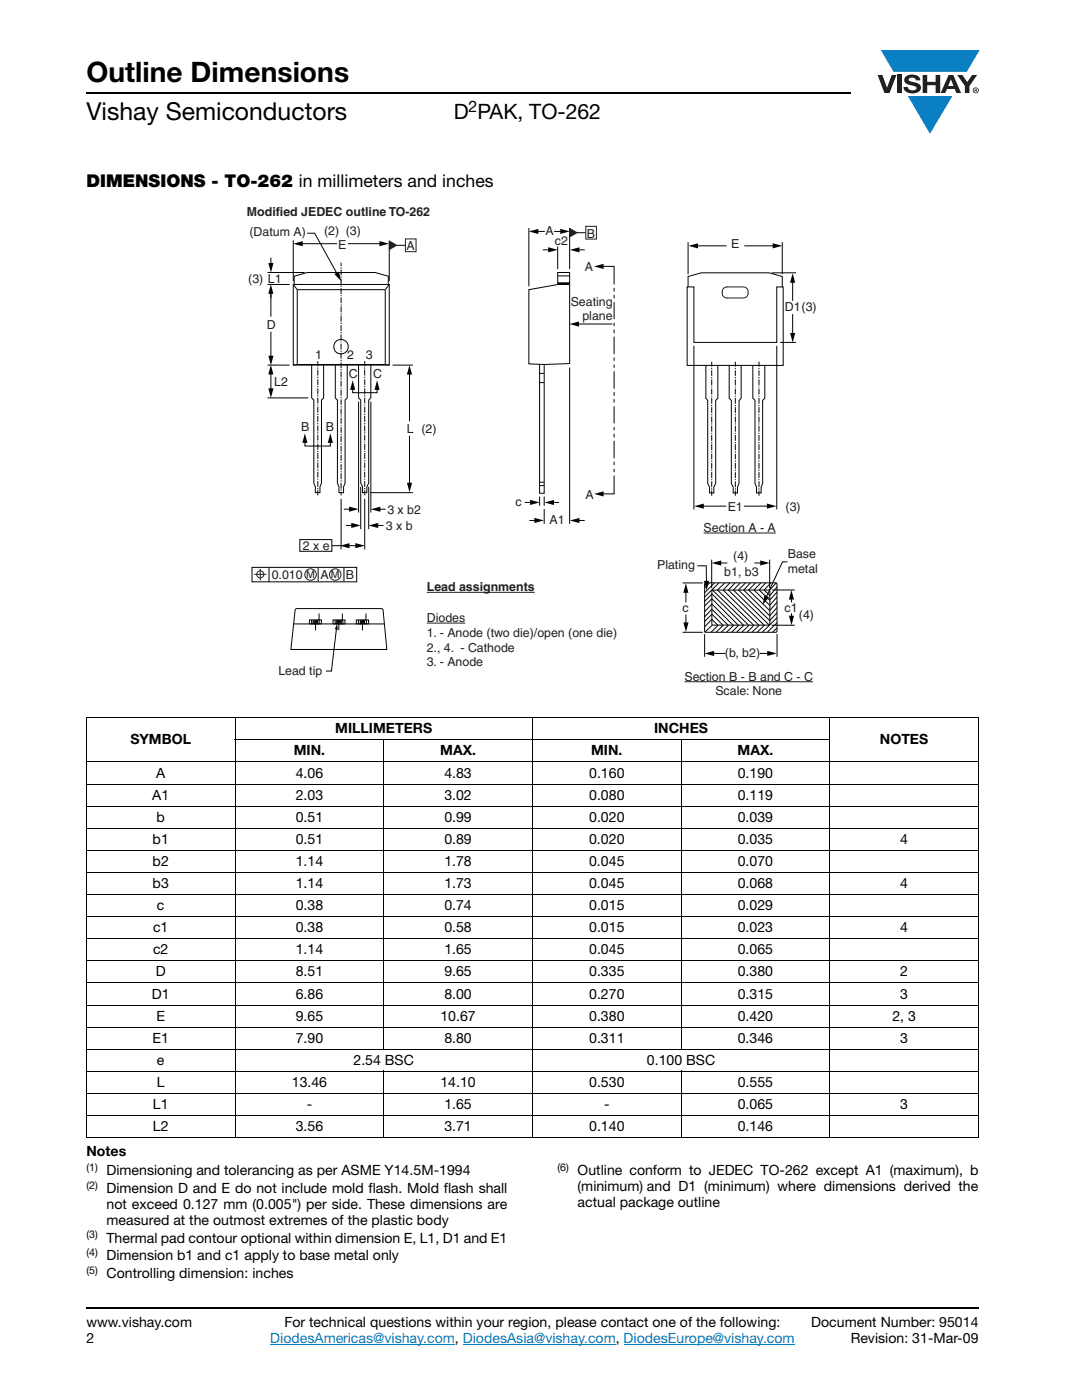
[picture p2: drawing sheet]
<svg xmlns="http://www.w3.org/2000/svg" width="216mm" height="279mm" viewBox="0 0 216 279" stroke-linecap="round" stroke-linejoin="round" font-family="sans-serif">
<g fill="#0a7fc3">
<path d="M175.8 10h19.7l-2.6 4.4h-1.1h-13.5z"/>
<path d="M181.2 19.2h8.8l-4.4 7.5z"/>
</g>
<g fill="#231f20">
<path d="M175.1 15h1l.9 2.5 .9-2.5h1l-1.4 3.6h-1z"/>
<path d="M179 15h.9v3.6h-.9z"/>
<path d="M180.8 15.3a2.1 2.1 0 0 1 2.7 .3l.1 .4h-.8a.79 .79 0 0 0-.7-.5 .79 .79 0 0 0-.8 .4l.2 .3 1 .2a1.08 1.08 0 0 1 1.3 1.1 1.08 1.08 0 0 1-1.1 1.1 1.73 1.73 0 0 1-2.4-1.2h.9a.96 .96 0 0 0 .8 .6 .96 .96 0 0 0 .9-.4 1.31 1.31 0 0 0-1.2-.6 1.03 1.03 0 0 1-1.1-.6 1.03 1.03 0 0 1 .2-1.1z"/>
<path d="M184.1 15h.9v1.3h1.7v-1.3h.9v3.6h-.9v-1.6h-1.7v1.6h-.9z"/>
<path d="M191 15h1l1 1.4 1-1.4h1l-1.6 2.2v1.4h-.9v-1.4z"/>
<path d="M189.7 15.8l.6 1.4h-1.1zM189.3 15l-1.6 3.6h.9l.4-.8h1.5l.3 .8h1l-1.6-3.6z"/>
<path d="M194.2 18a.5 .5 0 0 1 1 0 .5 .5 0 0 1-1 0zM194.1 18a.6 .6 0 0 0 1.2 0 .6 .6 0 0 0-1.2 0z"/>
<path d="M194.6 17.8h.2v.2h-.2zM194.5 17.7v.7h.1v-.3l.4 .3-.2-.3 .2-.2-.1-.2z"/>
</g>
<path d="M53.9 268.3h36.9M92.4 268.3h30.5M124.4 268.3h34.2" fill="none" stroke="#007ec4" stroke-width=".2"/>
<path d="M17.3 18.6h152.5M17.3 261h178" fill="none" stroke="#000" stroke-width=".36"/>
<g fill="none" stroke="#000" stroke-width=".2">
<path d="M17.2 143.3h178.1M17.2 152.1h178.1M17.2 156.5h178.1M17.3 143.3v83.6M46.8 147.7h118.9M46.9 143.2v83.9M76.6 147.6v61.9M106.3 143.2v83.9M135.9 147.6v61.9M165.6 143.2v83.9M195.3 143.3v83.6M17.2 160.9h178.1"/>
<path d="M17.2 165.3h178.1M17.2 169.7h178.1M17.2 174.1h178.1M17.2 178.5h178.1M17.2 182.9h178.1M17.2 187.3h178.1M17.2 191.7h178.1M17.2 196.2h178.1M17.2 200.6h178.1M17.2 205h178.1M17.2 209.4h178.1M17.2 213.8h178.1"/>
<path d="M17.2 218.2h178.1M76.6 213.7v13.4M135.9 213.7v13.4M17.2 222.6h178.1M17.2 227h178.1"/>
</g>
<path d="M49.3 41h113.9v98.3h-113.9z" fill="#fff"/>
<path d="M139.2 112.9h1.7l.1 3.4" fill="none" stroke="#020303" stroke-width=".2"/>
<path d="M140.5 115.9h1l-.5 1.9z" fill="#020303"/>
<path d="M157.1 112.1h-1l-3.3 7.2" fill="none" stroke="#020303" stroke-width=".2"/>
<path d="M152.5 118.7l1 .5-1.3 1.5z" fill="#020303"/>
<path d="M157.9 119.3v.9" fill="none" stroke="#020303" stroke-width=".2"/>
<path d="M157.9 117.7l.5 2h-1z" fill="#020303"/>
<path d="M157.9 122.4v.8" fill="none" stroke="#020303" stroke-width=".2"/>
<path d="M157.4 122.9h1l-.5 1.9z" fill="#020303"/>
<path d="M154.1 117.7h4.5M136.9 122.6v2M153.9 124.8h4.7" fill="none" stroke="#020303" stroke-width=".2"/>
<path d="M136.4 124.2h1l-.5 1.9z" fill="#020303"/>
<path d="M136.9 118v2.2" fill="none" stroke="#020303" stroke-width=".2"/>
<path d="M136.9 116.4l.5 1.9h-1.1z" fill="#020303"/>
<path d="M136.2 116.3h4M136.2 126.2h4M151.6 130.4h1.8" fill="none" stroke="#020303" stroke-width=".2"/>
<path d="M153.1 129.9l1.9 .5-1.9 .5z" fill="#020303"/>
<path d="M142.1 130.4h2.6" fill="none" stroke="#020303" stroke-width=".2"/>
<path d="M140.6 130.4l1.9-.5v1z" fill="#020303"/>
<g fill="none" stroke="#020303" stroke-width=".2">
<path d="M141.6 116.3l-1 1M142 119.5l-1.4 1.4M142 118.5l6.4 6.3M142 119.5l5.3 5.3M142.1 118.6l-1.5 1.4M142.2 117.7l7.2 7.1M142.6 116.3l-2 2M143.2 117.7l7.2 7.1M143.5 116.3l-2.9 2.9M144.3 117.7l7.1 7.1M144.6 116.3l-1.5 1.5M145.3 117.7l7.2 7.1"/>
<path d="M145.6 116.3l-1.3 1.4M146.3 117.7l7.2 7M146.7 116.3l-1.4 1.4M147.7 116.3l-1.4 1.4M148.4 117.7l5.2 5.2M148.7 116.3l-1.3 1.4 6.2 6.2 1.5-1.6M149.4 117.7l4.2 4.1M149.7 116.3l-1.3 1.4M150.5 112.4h1.5M150.8 116.3l-1.4 1.4M151.8 116.3l-1.4 1.4 3.2 3.1 1.5-1.6M152.8 116.3l-1.3 1.4 2.1 2.1 1.5-1.6"/>
<path d="M153.8 116.3l-1.3 1.4 1.1 1.1M154.9 116.3l-1.3 1.5M155.1 117.1l-1.5 1.8M140.6 126.6v4.5M142 123.6l-1.4 1.5M142 122.6l-1.4 1.4M142 121.6l-1.4 1.5M142 120.6l-1.4 1.5M142 120.5l4.3 4.3M142 123.6l1.2 1.2M142 121.5l3.3 3.3M142 122.5l2.3 2.3"/>
<path d="M142.1 124.8l-1.5 1.4M143.3 124.8l-1.4 1.4M144.3 124.8l-1.4 1.4M145.4 124.8l-1.5 1.4M146.4 124.8l-1.5 1.4M147.4 124.8l-1.4 1.4M148.4 124.8l-1.4 1.4M149.5 124.8l-1.5 1.4M150.5 124.8l-1.5 1.4M151.5 124.8l-1.5 1.4M152.5 124.8l-1.4 1.4M155.1 120.2l-1.5 1.6"/>
<path d="M155.1 124.3l-2 1.9M155.1 125.3l-1 .9M155.1 123.3l-3 2.9M155.1 126.6v4.5M155.1 121.2l-1.5 1.7"/>
</g>
<path d="M151.7 111.8l1.9 .6-1.9 .5z" fill="#020303"/>
<path d="M143.6 112.4h1.5" fill="none" stroke="#020303" stroke-width=".2"/>
<path d="M142 112.4l1.9-.5v1z" fill="#020303"/>
<g fill="none" stroke="#020303" stroke-width=".2">
<path d="M137.1 57.3h1.4v11h16.5v-11h1.3v15.6h-19.2zM137.3 57.3v-2.1l2.6-.8h13.6l2.6 .8v2.1M148.5 49.1h6M140.8 72.9v6.6l.4 .4v16.6l.4 .7v1.2h.8v-1.2l.4-.7v-16.6l.4-.4v-6.6M142 72.2v1M142 73.4v.3M142 73.9v1.1M142 75.3v.2M142 75.7v1.2M142 77.1v.2M142 77.6v1.1M142 79v.2"/>
<path d="M142 79.4v1.2M145.5 72.9v6.6l.4 .4v16.6l.4 .7v1.2h.9v-1.2l.3-.7v-16.5l.4-.5v-6.6M146.7 72.2v1M146.7 73.4v.3M146.7 73.9v1.1M146.7 75.3v.2M146.7 75.7v1.2M146.7 77.1v.2M146.7 77.6v1.1M146.7 79v.2M146.7 79.4v1.2M150.2 72.9v6.6l.4 .4v16.6l.4 .7v1.2h.9v-1.2l.3-.7v-16.6l.4-.4v-6.6"/>
<path d="M151.4 72.2v1M151.4 73.4v.3M151.4 73.9v1.1M151.4 75.3v.2M151.4 75.7v1.2M151.4 77.1v.2M151.4 77.6v1.1M151.4 79v.2M151.4 79.4v1.2M142 80.8v.3M142 81.2v1.2M142 82.7v.2"/>
<path d="M142 83.1v1.2M142 84.5v.2M142 85v1.1M142 86.4v.2M142 86.8v1.2M142 88.2v.3M142 88.7v1.1M142 90.1v.2M142 90.5v1.1M142 91.9v.2M142 92.4v1.1M142 93.7v.3"/>
<path d="M142 94.2v1.2M142 95.6v.2M142 96.1v1.1M142 97.5v.2M142 97.9v1M146.7 80.8v.3M146.7 81.2v1.2M146.7 82.7v.2M146.7 83.1v1.2M146.7 84.5v.2M146.7 85v1.1M146.7 86.4v.2"/>
<path d="M146.7 86.8v1.2M146.7 88.2v.3M146.7 88.7v1.1M146.7 90.1v.2M146.7 90.5v1.1M146.7 91.9v.2M146.7 92.4v1.1M146.7 93.7v.3M146.7 94.2v1.2M146.7 95.6v.2M146.7 96.1v1.1M146.7 97.5v.2"/>
<path d="M146.7 97.9v1M151.4 80.8v.3M151.4 81.2v1.2M151.4 82.7v.2M151.4 83.1v1.2M151.4 84.5v.2M151.4 85v1.1M151.4 86.4v.2M151.4 86.8v1.2M151.4 88.2v.3M151.4 88.7v1.1M151.4 90.1v.2"/>
<path d="M151.4 90.5v1.1M151.4 91.9v.2M151.4 92.4v1.1M151.4 93.7v.3M151.4 94.2v1.2M151.4 95.6v.2M151.4 96.1v1.1M151.4 97.5v.2M151.4 97.9v1M140.7 116.3l14.3 .1v9.4l-.1 .4h-14.2zM142 111.7v5.7M142.1 117.8h11.5v6.9h-11.5z"/>
<path d="M153.6 111.7v5.7"/>
</g>
<path d="M140.4 106.4h14.4zM136.6 136.1h25.6z" fill="none" stroke="#231f20" stroke-width=".2"/>
<path d="M154.2 48.5l1.9 .6-1.9 .5z" fill="#020303"/>
<path d="M138.9 49.1h6.1" fill="none" stroke="#020303" stroke-width=".2"/>
<path d="M137.4 49.1l1.9-.5v1z" fill="#020303"/>
<path d="M137.3 48.3v6.4M156.1 48.3v6.4M148.4 101h5" fill="none" stroke="#020303" stroke-width=".2"/>
<path d="M153 100.5l1.9 .5-1.9 .5z" fill="#020303"/>
<path d="M140.1 101h4.8" fill="none" stroke="#020303" stroke-width=".2"/>
<path d="M138.5 101l1.9-.5v1z" fill="#020303"/>
<path d="M158.2 56.1v4M138.5 69v32.7M155 69v32.7" fill="none" stroke="#020303" stroke-width=".2"/>
<path d="M158.2 54.5l.5 1.9h-1.1z" fill="#020303"/>
<path d="M158.2 62.7v4.1" fill="none" stroke="#020303" stroke-width=".2"/>
<path d="M157.7 66.5h1l-.5 1.9z" fill="#020303"/>
<g fill="none" stroke="#020303" stroke-width=".2">
<path d="M111.3 56.8v-2.4h2.4v2.4M111.3 56.5h2.4M111.3 55.1h2.4M113.7 56.8h-2.4l-5.8 1v14.8l3.1 .1M113.7 56.8v15.8l-5.1 .1M154 54.4h4.8M107.7 72.7v25.7h.9v-25.7M107.7 76.4h.9M107.7 74.5h.9M115.2 64.7h7M155.7 68.3h3.1M107.7 96.9h.9"/>
<path d="M107.7 96.2h.9"/>
</g>
<path d="M113.6 64.7l1.9-.5v1z" fill="#020303"/>
<path d="M107.1 46.2h1.6" fill="none" stroke="#020303" stroke-width=".2"/>
<path d="M105.5 46.2l1.9-.5v1z" fill="#020303"/>
<path d="M110.6 46.2h1.5" fill="none" stroke="#020303" stroke-width=".2"/>
<path d="M111.8 45.7l1.9 .5-1.9 .5z" fill="#020303"/>
<path d="M105.5 45.5v11.6M113.7 45.5v8.2M105.6 103.9h1.4" fill="none" stroke="#020303" stroke-width=".2"/>
<path d="M106.6 103.4l1.9 .5-1.9 .5z" fill="#020303"/>
<path d="M115.3 103.9h1.4" fill="none" stroke="#020303" stroke-width=".2"/>
<path d="M113.7 103.9l1.9-.5v1z" fill="#020303"/>
<path d="M113.7 73.3v31.2M104.7 100.3h1.4M108.6 101.6v2.9" fill="none" stroke="#020303" stroke-width=".2"/>
<path d="M105.8 99.8l1.9 .5-1.9 .5z" fill="#020303"/>
<path d="M110.2 100.3h1.3" fill="none" stroke="#020303" stroke-width=".2"/>
<path d="M108.6 100.3l1.9-.5v1z" fill="#020303"/>
<path d="M115.3 49.9h1.4M107.7 99.1v1.8M108.6 99.1v1.8" fill="none" stroke="#020303" stroke-width=".2"/>
<path d="M113.7 49.9l1.9-.5v1z" fill="#020303"/>
<path d="M108.3 49.9h1.4" fill="none" stroke="#020303" stroke-width=".2"/>
<path d="M109.4 49.3l1.9 .6-1.9 .5z" fill="#020303"/>
<path d="M111.3 49.2v4.5M122.5 94.9v3.7h-2.4" fill="none" stroke="#020303" stroke-width=".2"/>
<path d="M118.5 98.6l1.9-.5v1z" fill="#020303"/>
<g fill="none" stroke="#020303" stroke-width=".2">
<path d="M120.1 53.2h2.4v3.6M122.5 57.4v.8M122.5 58.9v.6M122.5 60.3v3.4M122.5 64.4v.7M122.5 65.8v.7M122.5 67.2v3.5M122.5 71.3v.7M122.5 72.7v.7M122.5 74.1v3.5M122.5 78.2v.8M122.5 79.7v.6"/>
<path d="M122.5 81.1v3.4M122.5 85.2v.7M122.5 86.6v.7M122.5 88v3.5M122.5 92.1v.7M122.5 93.5v.7"/>
</g>
<path d="M118.5 53.2l1.9-.5v1z" fill="#020303"/>
<path d="M115.1 46.4h1.8" fill="none" stroke="#020303" stroke-width=".2"/>
<path d="M116.9 45.2h2.1v2.5h-2.1z" fill="none" stroke="#231f20" stroke-width=".2"/>
<path d="M113.6 45.4l1.7 1-1.7 1z" fill="#231f20"/>
<g fill="none" stroke="#020303" stroke-width=".2">
<path d="M58.6 124.5h18.1M61.7 124.5v-.8h2.4v.8M62.2 123.7v.8M62.5 123.7v.8M62.5 124.5l.9-.8v.8M63 123.7l-.5 .5M63 124v.2M63 124.5v1.3M63.2 123.7l-.7 .7M63.4 124.1l-.4 .4M63.4 123.9l-.7 .6M63.4 124.3l-.3 .2"/>
<path d="M63.4 124.5h.1M63.5 123.7l-.3 .3M63.7 123.7h.1M63.7 122.4v1.4M63.7 123.7v.8M66.5 124.5v-.8h2.3v.8M66.9 123.7v.8M67.1 125.4l-1 8.5h-1.1M67.2 123.7v.8M67.5 123.7l-.3 .3M67.6 123.8l-.4 .5M67.6 124.2l-.3 .3"/>
<path d="M67.6 124v.2M67.6 124.5v1.3M67.9 123.7l-.7 .8M68 123.7l-.1 .1M68.1 124l-.6 .5M68.1 123.8l-.5 .4M68.1 124.2l-.4 .3M68.1 124.4l-.2 .1M68.1 123.7v.8M68.3 122.4v1.4l.1-.1M68.4 123.7v.8M71.1 124.5v-.8h2.4v.8"/>
<path d="M71.5 123.7v.8M71.9 123.7v.8l.8-.8M72.3 123.7l-.4 .4M72.3 124v.2M72.3 124.5v1.3M72.5 123.7l-.6 .6M72.8 123.7v.8M72.8 123.8l-.7 .7M72.8 124l-.5 .5M72.8 124.3l-.3 .2M72.8 124.5h-.1M72.8 123.7l-.2 .2"/>
<path d="M73 122.4v1.4M73.1 123.7v.8"/>
</g>
<path d="M67.2 124.5l.2 1.2-.6-.1z" fill="#020303"/>
<g fill="none" stroke="#020303" stroke-width=".2">
<path d="M58.7 56.8v-1.7l2.6-.7h13.6l2.6 .7v1.7M68.1 52.4v.7M68.1 53.3v.3M68.1 53.8v1.1M68.1 55.2v.2M68.1 55.7v1.1M68.1 57v.3M68.1 57.5v1.2M68.1 58.9v.2M68.1 59.3v1.2M62.2 72.9v6.5l.4 .4v16.6l.3 .8v1.1h.9v-1.1l.3-.8v-16.6l.5-.4v-6.5M63.4 72.1v1"/>
<path d="M63.4 73.4v.2M63.4 73.8v1.1M63.4 75.2v.2M63.4 75.7v1.1M63.4 77v.3M63.4 77.5v1.2M63.4 78.9v.2M63.4 79.4v1.1M66.9 72.9v6.5l.4 .4v16.6l.3 .8v1.1h1v-1.1l.3-.8v-16.6l.4-.4v-6.5M68.1 66.7v1.2M68.1 68.2v.1M68.1 68.6v1.1"/>
<path d="M68.1 70v.2M68.1 70.4v1.2M68.1 60.8v.2M68.1 61.2v1.1M68.1 62.6v.2M68.1 63v1.2M68.1 64.4v.3M68.1 64.9v1.2M68.1 66.3v.2M68.1 71.8v.3M68.1 72.3v1.2M68.1 73.7v.2"/>
<path d="M68.1 74.2v1.1M68.1 75.5v.2M68.1 76v1.1M68.1 77.4v.2M68.1 77.8v1.2M68.1 79.2v.3M68.1 79.7v1.1M70.4 77.5v.9h4.8v-.9M71.6 72.9v6.5l.4 .4v16.6l.3 .8v1.1h.9v-1.1l.4-.8v-16.6l.4-.4v-6.5M72.8 72.1v1M72.8 73.4v.2M72.8 73.8v1.1"/>
<path d="M72.8 75.2v.2M72.8 75.7v1.1M72.8 77v.3M72.8 77.5v1.2M72.8 78.9v.2M72.8 79.4v1.1M63.4 80.8v.1M63.4 81.2v1.1M63.4 82.6v.2M63.4 83v1.2M63.4 84.4v.3M63.4 84.9v1.2"/>
<path d="M63.4 86.3v.2M63.4 86.8v1.1M63.4 88.2v.1M63.4 88.6v1.2M63.4 90v.2M63.4 90.4v1.2M63.4 91.8v.3M63.4 92.3v1.1M63.4 93.7v.2M63.4 94.2v1.1M63.4 95.6v.1M63.4 96v1.2"/>
<path d="M63.4 97.4v.2M63.4 97.8v1.1M68.1 81.1v.2M68.1 81.6v1.1M68.1 82.9v.2M68.1 83.4v1.2M68.1 84.8v.2M68.1 85.2v1.2M68.1 86.6v.3M68.1 87.1v1.1M68.1 88.5v.2M68.1 89v1.1"/>
<path d="M68.1 90.3v.2M68.1 90.8v1.2M68.1 92.2v.2M68.1 92.6v1.2M68.1 94v.3M68.1 94.5v1.1M68.1 95.9v.2M68.1 96.4v1.1M68.1 97.7v.3M68.1 98.2v.7M72.8 80.8v.1M72.8 81.2v1.1"/>
<path d="M72.8 82.6v.2M72.8 83v1.2M72.8 84.4v.3M72.8 84.9v1.2M72.8 86.3v.2M72.8 86.8v1.1M72.8 88.2v.1M72.8 88.6v1.2M72.8 90v.2M72.8 90.4v1.2M72.8 91.8v.3M72.8 92.3v1.1"/>
<path d="M72.8 93.7v.2M72.8 94.2v1.1M72.8 95.6v.1M72.8 96v1.2M72.8 97.4v.2M72.8 97.8v1.1M59.1 121.5h17.2l.1 .3 .8 7.8h-19.2l.9-7.8z"/>
</g>
<g fill="#020303">
<path d="M70.4 75.9l.5 1.9h-1z"/>
<path d="M75.2 75.9l.5 1.9h-1z"/>
</g>
<path d="M61.3 46.5h1.5l4.5 8.3" fill="none" stroke="#020303" stroke-width=".2"/>
<path d="M66.7 54.7l.9-.5 .5 1.9z" fill="#020303"/>
<g fill="none" stroke="#020303" stroke-width=".2">
<path d="M58.5 56.8h19.2v16.1h-19.2zM58.5 56.8l.8 1M59.3 57.8h17.6M59.3 57.8v14.9M76.9 57.8v14.9M77.7 56.8l-.8 1M59.3 72.7h17.6M59.3 72.7l-.8 .2M76.9 72.7l.8 .2M81.7 74.4v9.7"/>
<circle cx="68" cy="69.2" r="1.45"/>
</g>
<path d="M81.7 72.8l.5 2h-1z" fill="#020303"/>
<path d="M81.7 87v9.7" fill="none" stroke="#020303" stroke-width=".2"/>
<path d="M81.2 96.3h1l-.5 2z" fill="#020303"/>
<path d="M78.3 72.9h4.1M73.9 98.3h8.5M75.5 101.6h1.5" fill="none" stroke="#020303" stroke-width=".2"/>
<path d="M74 101.6l1.9-.5v1z" fill="#020303"/>
<path d="M68.6 101.6h1.4" fill="none" stroke="#020303" stroke-width=".2"/>
<path d="M69.7 101.1l1.9 .5-1.9 .5z" fill="#020303"/>
<path d="M71.6 80.1v22.2M74 80.1v22.2M75.1 104.9h1.4" fill="none" stroke="#020303" stroke-width=".2"/>
<path d="M73.6 104.9l1.9-.5v1z" fill="#020303"/>
<path d="M69 104.9h1.4" fill="none" stroke="#020303" stroke-width=".2"/>
<path d="M70.1 104.3l1.9 .6-1.9 .5z" fill="#020303"/>
<path d="M72 97.2v8.4M73.6 97.2v8.4M66.2 108.9h1.9M69.4 108.9h1.9" fill="none" stroke="#020303" stroke-width=".2"/>
<g fill="#020303">
<path d="M67.8 108.9l1.9-.5v1z"/>
<path d="M70.9 108.4l1.9 .5-1.9 .5z"/>
</g>
<path d="M54.1 51.4v1.4M68.1 99.5v10.1M72.8 99.5v10.1" fill="none" stroke="#020303" stroke-width=".2"/>
<path d="M53.5 52.5h1.1l-.5 1.9z" fill="#020303"/>
<path d="M53.4 56.8h4.4M53.4 54.4h7.4M54.1 58.3v1.2M54.1 74.4v3.5" fill="none" stroke="#020303" stroke-width=".2"/>
<g fill="#020303">
<path d="M53.5 77.5h1.1l-.5 1.9z"/>
<path d="M54 72.8l.6 1.9h-1.1z"/>
</g>
<path d="M54.1 58.3v4.9M53.4 72.9h4.4M53.4 79.4h8.1" fill="none" stroke="#020303" stroke-width=".2"/>
<path d="M54 56.7l.6 1.9h-1.1z" fill="#020303"/>
<path d="M54.1 66.2v5.1" fill="none" stroke="#020303" stroke-width=".2"/>
<path d="M53.5 71h1.1l-.5 1.9z" fill="#020303"/>
<path d="M69.4 48.6h6.7" fill="none" stroke="#020303" stroke-width=".2"/>
<path d="M75.7 48.1l1.9 .5-1.9 .5z" fill="#020303"/>
<path d="M60.1 48.6h7.2" fill="none" stroke="#020303" stroke-width=".2"/>
<path d="M58.5 48.6l1.9-.5v1.1z" fill="#020303"/>
<path d="M58.5 48v8.1M77.7 48.1v8M60.8 88v1h5.1v-1" fill="none" stroke="#020303" stroke-width=".2"/>
<g fill="#020303">
<path d="M60.8 86.5l.6 1.9h-1.1z"/>
<path d="M65.9 86.5l.5 1.9h-1z"/>
</g>
<path d="M79.1 49h1.8" fill="none" stroke="#020303" stroke-width=".2"/>
<path d="M80.9 47.7h2.1v2.5h-2.1z" fill="none" stroke="#231f20" stroke-width=".2"/>
<path d="M77.6 47.9l1.7 1.1-1.7 1z" fill="#231f20"/>
<path d="M50.3 113.2h20.9v2.9h-20.9zM53.7 113.2v2.9M59.8 107.7h6.4v2.3h-6.4zM63.5 113.3v2.7M68.6 113.3v2.7" fill="none" stroke="#020303" stroke-width=".2"/>
<g fill="none" stroke="#231f20" stroke-width=".2">
<path d="M144.4 57.5l.7-.2h3.2a1.11 1.11 0 0 1 1 1.1 1.11 1.11 0 0 1-1 1.1h-3.2a1.14 1.14 0 0 1-1-.8 1.14 1.14 0 0 1 .3-1.2zM50.7 114.6h2.4M51.9 113.5v2.3M85.2 118.2h21.5zM85.2 124.4h7.6z"/>
<circle cx="51.9" cy="114.6" r=".71"/>
<circle cx="62" cy="114.7" r="1.15"/>
<circle cx="66.9" cy="114.7" r="1.15"/>
</g>
<text font-size="5.6" x="17.3" y="16.4">Outline Dimensions</text>
<text font-size="4.9" x="17.3" y="24">Vishay Semiconductors</text>
<text font-size="4.2" x="90.5" y="23.7">D PAK, TO-262</text>
<text font-size="3.5" x="17.3" y="37.3">DIMENSIONS - TO-262 in millimeters and inches</text>
<text font-size="3.2" x="93.5" y="22.4">2</text>
<g font-size="2.8">
<text x="26" y="148.6">SYMBOL</text>
<text x="66.9" y="146.4">MILLIMETERS</text>
<text x="130.5" y="146.4">INCHES</text>
<text x="175.6" y="148.6">NOTES</text>
<text x="31.2" y="155.2">A</text>
<text x="58.6" y="150.8">MIN.</text>
<text x="59" y="155.2">4.06</text>
<text x="87.8" y="150.8">MAX.</text>
<text x="88.7" y="155.2">4.83</text>
<text x="117.6" y="155.2">0.160</text>
<text x="117.9" y="150.8">MIN.</text>
<text x="147.2" y="150.8">MAX.</text>
<text x="147.2" y="155.2">0.190</text>
<text x="30.4" y="159.6">A1</text>
<text x="59" y="159.6">2.03</text>
<text x="88.7" y="159.6">3.02</text>
<text x="117.6" y="159.6">0.080</text>
<text x="147.2" y="159.6">0.119</text>
<text x="31.2" y="164">b</text>
<text x="59" y="164">0.51</text>
<text x="88.7" y="164">0.99</text>
<text x="117.6" y="164">0.020</text>
<text x="147.2" y="164">0.039</text>
<text x="30.5" y="168.4">b1</text>
<text x="30.5" y="172.8">b2</text>
<text x="59" y="168.4">0.51</text>
<text x="59" y="172.8">1.14</text>
<text x="88.7" y="168.4">0.89</text>
<text x="88.7" y="172.8">1.78</text>
<text x="117.6" y="168.4">0.020</text>
<text x="117.6" y="172.8">0.045</text>
<text x="147.2" y="168.4">0.035</text>
<text x="147.2" y="172.8">0.070</text>
<text x="179.6" y="168.4">4</text>
<text x="30.5" y="177.2">b3</text>
<text x="59" y="177.2">1.14</text>
<text x="88.7" y="177.2">1.73</text>
<text x="117.6" y="177.2">0.045</text>
<text x="147.2" y="177.2">0.068</text>
<text x="179.6" y="177.2">4</text>
<text x="31.3" y="181.7">c</text>
<text x="59" y="181.7">0.38</text>
<text x="88.7" y="181.7">0.74</text>
<text x="117.6" y="181.7">0.015</text>
<text x="147.2" y="181.7">0.029</text>
<text x="30.5" y="186.1">c1</text>
<text x="30.5" y="190.5">c2</text>
<text x="59" y="186.1">0.38</text>
<text x="59" y="190.5">1.14</text>
<text x="88.7" y="186.1">0.58</text>
<text x="88.7" y="190.5">1.65</text>
<text x="117.6" y="186.1">0.015</text>
<text x="117.6" y="190.5">0.045</text>
<text x="147.2" y="186.1">0.023</text>
<text x="147.2" y="190.5">0.065</text>
<text x="179.6" y="186.1">4</text>
<text x="31.1" y="194.9">D</text>
<text x="59" y="194.9">8.51</text>
<text x="88.7" y="194.9">9.65</text>
<text x="117.6" y="194.9">0.335</text>
<text x="147.2" y="194.9">0.380</text>
<text x="179.6" y="194.9">2</text>
<text x="30.3" y="199.3">D1</text>
<text x="31.2" y="203.7">E</text>
<text x="59" y="199.3">6.86</text>
<text x="59" y="203.7">9.65</text>
<text x="87.9" y="203.7">10.67</text>
<text x="88.7" y="199.3">8.00</text>
<text x="117.6" y="203.7">0.380</text>
<text x="117.6" y="199.3">0.270</text>
<text x="147.2" y="203.7">0.420</text>
<text x="147.2" y="199.3">0.315</text>
<text x="178.1" y="203.7">2, 3</text>
<text x="179.6" y="199.3">3</text>
<text x="30.4" y="208.1">E1</text>
<text x="59" y="208.1">7.90</text>
<text x="88.7" y="208.1">8.80</text>
<text x="117.6" y="208.1">0.311</text>
<text x="147.2" y="208.1">0.346</text>
<text x="179.6" y="208.1">3</text>
<text x="31.3" y="212.5">e</text>
<text x="70.5" y="212.5">2.54 BSC</text>
<text x="129.1" y="212.5">0.100 BSC</text>
<text x="30.5" y="221.3">L1</text>
<text x="31.3" y="216.9">L</text>
<text x="58.2" y="216.9">13.46</text>
<text x="61.2" y="221.3">-</text>
<text x="87.9" y="216.9">14.10</text>
<text x="88.7" y="221.3">1.65</text>
<text x="117.6" y="216.9">0.530</text>
<text x="120.5" y="221.3">-</text>
<text x="147.2" y="221.3">0.065</text>
<text x="147.2" y="216.9">0.555</text>
<text x="179.6" y="221.3">3</text>
<text x="30.5" y="225.7">L2</text>
<text x="59" y="225.7">3.56</text>
<text x="88.7" y="225.7">3.71</text>
<text x="117.6" y="225.7">0.140</text>
<text x="147.2" y="225.7">0.146</text>
<text x="17.3" y="230.7">Notes</text>
<text x="21.3" y="234.6">Dimensioning and tolerancing as per ASME Y14.5M-1994</text>
<text x="21.3" y="238.1">Dimension D and E do not include mold flash. Mold flash shall</text>
<text x="115.3" y="234.6">Outline conform to JEDEC TO-262 except A1 (maximum), b</text>
<text x="115.3" y="237.7">(minimum) and D1 (minimum) where dimensions derived the</text>
<text x="21.3" y="241.3">not exceed 0.127 mm (0.005&quot;) per side. These dimensions are</text>
<text x="21.3" y="244.4">measured at the outmost extremes of the plastic body</text>
<text x="115.3" y="240.9">actual package outline</text>
<text x="21.3" y="248">Thermal pad contour optional within dimension E, L1, D1 and E1</text>
<text x="21.3" y="251.5">Dimension b1 and c1 apply to base metal only</text>
<text x="21.3" y="255">Controlling dimension: inches</text>
<text x="17.3" y="264.9">www.vishay.com</text>
<text x="17.3" y="268.1">2</text>
<text x="56.7" y="264.9">For technical questions within your region, please contact one of the following:</text>
<text x="161.9" y="264.9">Document Number: 95014</text>
<text x="169.8" y="268.1">Revision: 31-Mar-09</text>
</g>
<text font-size="2.8" fill="#007ec4" x="53.9" y="268.1">DiodesAmericas@vishay.com, DiodesAsia@vishay.com, DiodesEurope@vishay.com</text>
<g font-size="2.5" fill="#231f20">
<text x="49.3" y="43.2">Modified JEDEC outline TO-262</text>
<text x="49.8" y="47.1">(Datum A)</text>
<text x="64.7" y="46.8">(2) (3)</text>
<text x="108.9" y="46.9">A</text>
<text x="117.1" y="47.4">B</text>
<text x="67.5" y="49.8">E</text>
<text x="81.1" y="49.9">A</text>
<text x="110.7" y="48.9">c2</text>
<text x="116.7" y="54">A</text>
<text x="145.9" y="49.6">E</text>
<text x="49.5" y="56.4">(3) L1</text>
<text x="53.3" y="65.6">D</text>
<text x="113.9" y="61">Seating</text>
<text x="116.2" y="64">plane</text>
<text x="156.6" y="62.1">D1(3)</text>
<text x="62.9" y="71.6">1</text>
<text x="69.3" y="71.6">2</text>
<text x="73" y="71.7">3</text>
<text x="54.7" y="77">L2</text>
<text x="69.6" y="75.5">C</text>
<text x="74.5" y="75.5">C</text>
<text x="60.1" y="86.1">B</text>
<text x="65" y="86">B</text>
<text x="81.2" y="86.4">L (2)</text>
<text x="102.9" y="100.9">c</text>
<text x="116.8" y="99.6">A</text>
<text x="145.2" y="102">E1</text>
<text x="156.8" y="101.9">(3)</text>
<text x="77" y="105.7">3 x b</text>
<text x="77.3" y="102.5">3 x b2</text>
<text x="109.7" y="104.6">A1</text>
<text x="140.4" y="106.1">Section A - A</text>
<text x="60.4" y="109.7">2 x e</text>
<text x="131.1" y="113.6">Plating</text>
<text x="146.3" y="111.8">(4)</text>
<text x="157.2" y="111.4">Base</text>
<text x="54.2" y="115.5">0.010</text>
<text x="64" y="115.5">A</text>
<text x="69" y="115.5">B</text>
<text x="85.2" y="118">Lead assignments</text>
<text x="144.5" y="114.9">b1, b3</text>
<text x="157.2" y="114.3">metal</text>
<text x="85.2" y="124.1">Diodes</text>
<text x="136.2" y="122.1">c</text>
<text x="156.6" y="122.1">c1</text>
<text x="159.4" y="123.6">(4)</text>
<text x="85.2" y="127.1">1. - Anode (two die)/open (one die)</text>
<text x="85.2" y="130">2., 4. - Cathode</text>
<text x="144.6" y="131.1">(b, b2)</text>
<text x="55.5" y="134.8">Lead tip</text>
<text x="85.2" y="133">3. - Anode</text>
<text x="136.6" y="135.8">Section B - B and C - C</text>
<text x="142.7" y="138.8">Scale: None</text>
</g>
<g font-size="2.1" fill="#231f20">
<text x="61.1" y="115.4">M</text>
<text x="66" y="115.4">M</text>
</g>
<g font-size="2.1">
<text x="17.3" y="233.7">(1)</text>
<text x="111.3" y="233.7">(6)</text>
<text x="17.3" y="237.2">(2)</text>
<text x="17.3" y="247.1">(3)</text>
<text x="17.3" y="250.7">(4)</text>
<text x="17.3" y="254.2">(5)</text>
</g>
</svg>
